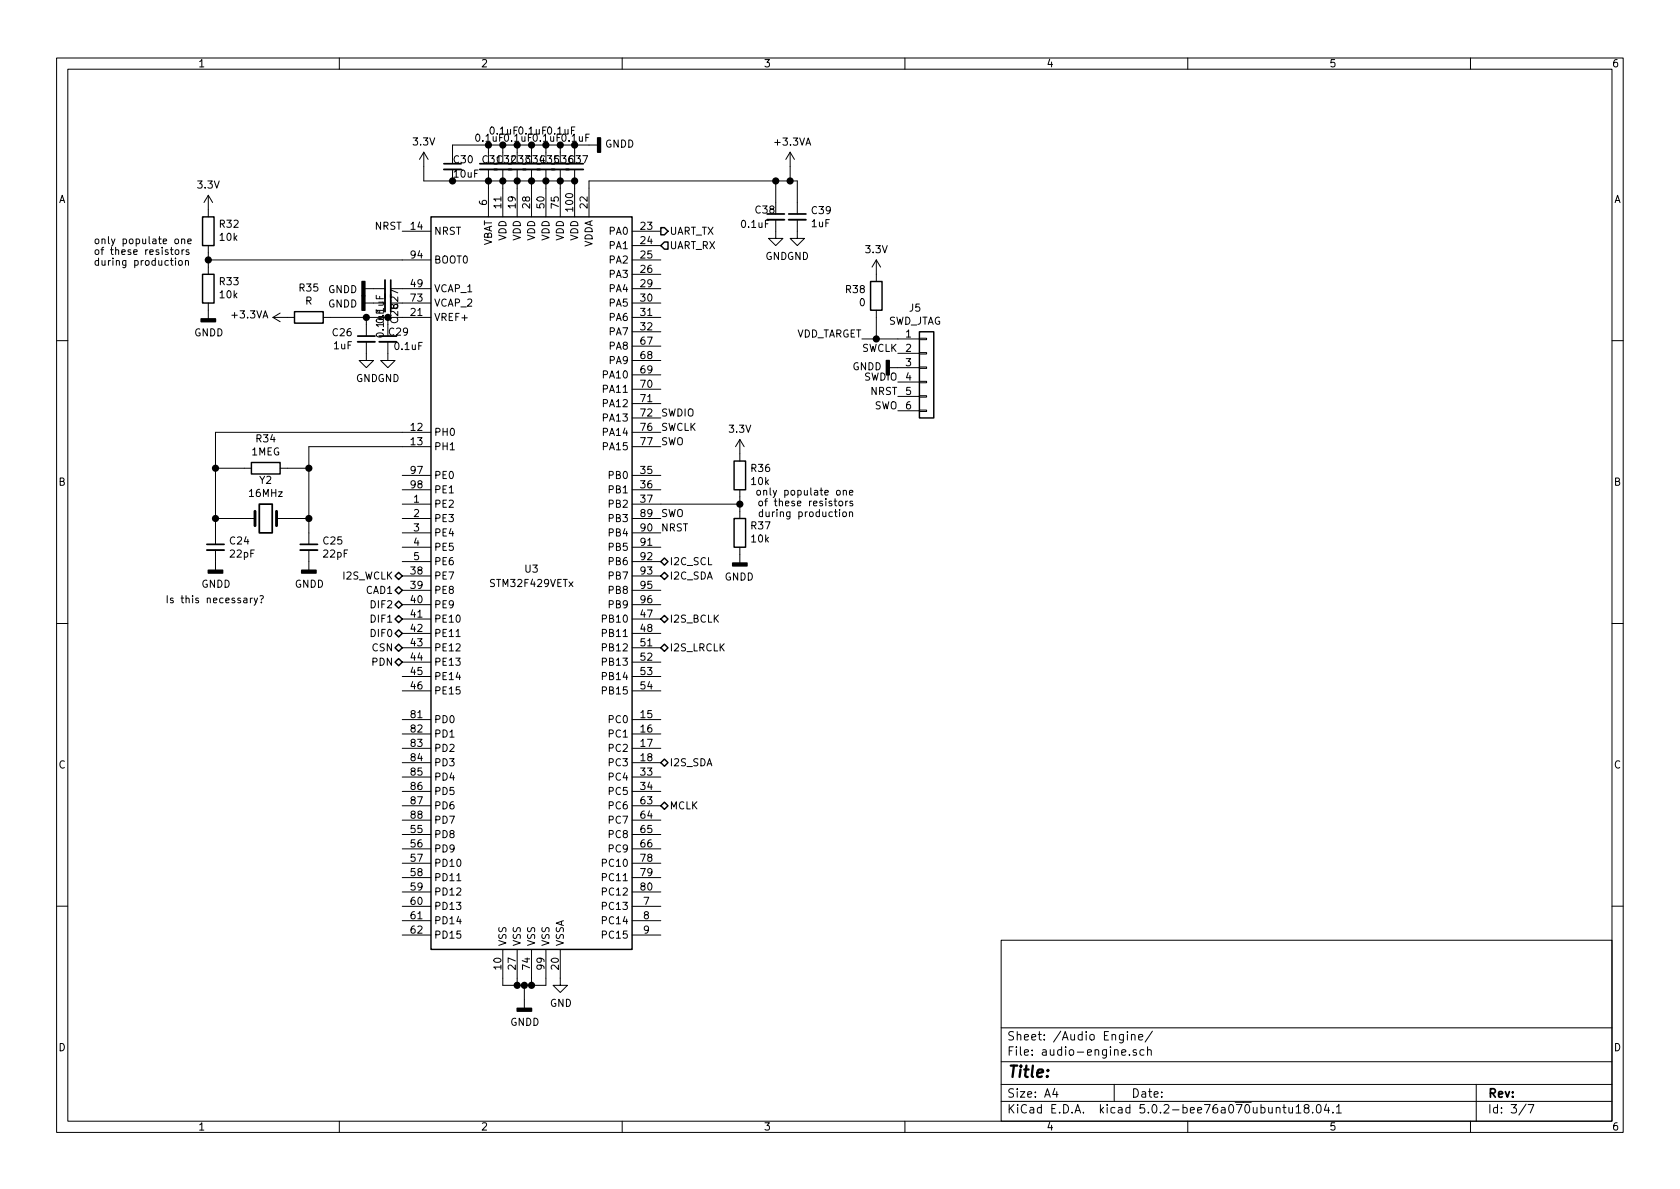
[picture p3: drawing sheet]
<svg xmlns="http://www.w3.org/2000/svg" width="297mm" height="210mm" viewBox="0 0 297 210" stroke-linecap="round" stroke-linejoin="round" font-family="sans-serif">
<g fill="none" stroke="#000" stroke-width=".18">
<path d="M10 10.3h277v189.9h-277zM12 12.2h273v186.1h-273zM60 10.3v1.9M110 10.3v1.9M160 10.3v1.9M210 10.3v1.9M260 10.3v1.9M36.8 34.5l.8 1.3M36.8 34.5l-.7 1.3M36.8 34.5v3.8M74.9 26.9l.8 1.3M74.9 26.9l-.7 1.3"/>
<path d="M74.9 26.9v5.1h26.7M80 29v-3.4h6.4v3.4M86.4 30v8.3M88.9 25.6v3.4M88.9 30v8.3M91.4 25.6v3.4M91.4 30v8.3M94 25.6v3.4M94 30v8.3M96.5 25.6v3.4M96.5 30v8.3M99.1 25.6v3.4"/>
<path d="M99.1 30v8.3M101.6 25.6v3.4M101.6 30v8.3M104.1 25.6h1.6M137.2 38.9v3.3h1.2l-1.2 1.2-1.3-1.2h1.3M137.2 32v5.8M139.7 26.9l-.8 1.3M139.7 26.9v5.1M139.7 26.9l.8 1.3M141 38.9v3.3h1.2l-1.2 1.2-1.3-1.2h1.3M141 37.8v-5.8h-36.9v6.3M30.3 43.7v1.1l.3 .2"/>
<path d="M31 42.3h.3l.2 .1 .1 .5-.2 .1-.3 .1-.1-.1-.1-.5zM31 45.6v.2M31 46.1v.8M31.1 44.2h.3l.2 .1-.1 .7h-.3l-.2-.2zM31.6 46.2l.2-.1 .4 .1v.5l-.1 .2h-.3l-.2-.1zM32.1 42.4l.2-.1h.3l.1 .8M32.1 42.3v.8M32.2 44.2v.8M32.5 44.2l-.3 .2M32.8 46.2l.2-.1h.3v.8M32.8 46.1v.8M33.2 42.7l.6-.1v-.3h-.4l-.2 .1 .1 .6h.5"/>
<path d="M33.4 44.2h-.3l-.2 .1 .1 .2 .4 .1v.4h-.5M36.8 46h39.4M36.8 43.4v5.1M36.8 53.6v2.8M48.3 56.1h3.8M48.3 56.1l1.2 .8M49.5 55.4l-1.2 .7M57.1 56.1h19.1M64.5 51h3.6M64.5 53.6h1.5M64.8 56.1v3.3M66.6 59a.66 .66 0 0 1 .7-.2 .66 .66 0 0 1 .5 .5 .72 .72 0 0 1-1.3-.1z"/>
<path d="M67.7 58.3h.1M67.8 57.4h-1.3l.4 .4M67.8 57.1v.7M68.6 57.4v2M69.1 51h7.1M69.1 53.6h7.1M71.1 40.9h5.1M111.8 46h5M111.8 40.9h5M111.8 43.4h5M111.8 48.5h5M111.8 51h5"/>
<path d="M111.8 53.6h5M111.8 56.1h5M111.8 58.7h5M152.4 59.9h10.2M154.9 46v3.8M154.9 54.9v5M154.9 46l-.7 1.2M154.9 46l.8 1.2M162.6 59.8h1.2v.3h-1.2zM10 60.2h2M64.8 60.4v3.3h1.2l-1.2 1.3-1.3-1.3h1.3M68.6 60.4v3.3h1.2l-1.2 1.3-1.3-1.3h1.3"/>
<path d="M76.2 76.4h-38.1v19.9M76.2 79h-21.6v17.3M111.8 66.3h5M111.8 68.8h5M111.8 71.4h5M111.8 73.9h5M111.8 76.4h5M111.8 79h5M111.8 61.2h5M111.8 63.7h5M130.8 77.7l-.8 1.3M130.8 77.7l.8 1.3"/>
<path d="M130.8 77.7v3.8M157.2 65h5.4M158.7 62.5h3.9M158.7 67.6h3.9M158.7 70.1h3.9M158.7 72.6h3.9M162.6 72.5h1.2v.3h-1.2zM162.6 70h1.2v.2h-1.2zM162.6 67.4h1.2v.3h-1.2zM162.6 64.9h1.2v.2h-1.2zM162.6 62.4h1.2v.2h-1.2zM285 60.2h2"/>
<path d="M38.1 91.7h7M38.1 82.8h6.3M38.1 97.3v3.5M48.9 91.7h5.7M49.5 82.8h5.1M54.6 97.3v3.5M71.1 84.1h5.1M71.1 86.6h5.1M71.1 89.1h5.1M71.1 91.7h5.1M71.1 94.2h5.1M71.1 96.8h5.1"/>
<path d="M71.1 99.3h5.1M111.8 84.1h5M111.8 86.6h5M111.8 89.1h19M111.8 91.7h5M111.8 94.2h5M111.8 96.8h5M111.8 99.3h5M130.8 86.6v5.1M130.8 96.8v2.8M133.9 86.8l.3-.1 .3 .2v.4l-.3 .2h-.3l-.1-.2zM134.3 88.7l.3-.1 .2 .1-.1 .7-.3 .1-.2-.3z"/>
<path d="M134.8 90.6l-.3-.1-.3 .2 .1 .6h.5M134.8 90.1v1.3M135 86.8l.2-.1 .3 .1 .1 .7M135 86.7v.8M135.2 88.6h.5M135.7 88.2l-.3 .2v1.1M150.2 87.1l.6-.1-.1-.2-.3-.1-.2 .2 .1 .6h.4M150.2 90.6l.2-.1 .3 .1v.8M150.2 90.5v.9M150.7 88.7l-.3-.1-.1 .2v.2l.4 .1v.3h-.4M10 110.3h2M44.3 105.8v.8"/>
<path d="M44.6 105.8l-.3 .2M44.9 105.8l.3 .8M45.5 105.8l-.4 1.1-.2 .1M46 105.4l.4-.1 .2 .2-.4 .6M46.2 106.5v.1M71.1 109.5h5.1M71.1 112h5.1M71.1 114.5h5.1M71.1 117.1h5.1M71.1 119.6h5.1M71.1 101.8h5.1M71.1 104.4h5.1"/>
<path d="M71.1 106.9h5.1M80.6 112.6h.8M111.8 109.5h5M111.8 112h5M111.8 114.5h5M111.8 117.1h5M111.8 119.6h5M111.8 101.8h5M111.8 104.4h5M111.8 106.9h5M285 110.3h2M71.1 122.2h5.1"/>
<path d="M71.1 127.2h5.1M71.1 129.8h5.1M71.1 132.3h5.1M71.1 134.9h5.1M71.1 137.4h5.1M71.1 139.9h5.1M111.8 122.2h5M111.8 127.2h5M111.8 129.8h5M111.8 132.3h5M111.8 134.9h5M111.8 137.4h5"/>
<path d="M111.8 139.9h5M71.1 152.6h5.1M71.1 155.2h5.1M71.1 157.7h5.1M71.1 142.5h5.1M71.1 145h5.1M71.1 147.6h5.1M71.1 150.1h5.1M80.8 155.7h.7M111.8 152.6h5M111.8 155.2h5M111.8 157.7h5"/>
<path d="M111.8 142.5h5M111.8 145h5M111.8 147.6h5M111.8 150.1h5M10 160.2h2M71.1 160.3h5.1M71.1 162.8h5.1M71.1 165.3h5.1M88.9 167.9v6.3h7.6v-6.3M91.4 167.9v6.3M92.7 174.2v4.1M94 167.9v6.3"/>
<path d="M99.1 167.9v6.3h1.2l-1.2 1.3-1.3-1.3h1.3M111.8 160.3h5M111.8 162.8h5M111.8 165.3h5M177 166.3h108v32h-108zM285 160.2h2M60 198.3v1.9M110 198.3v1.9M160 198.3v1.9M177 194.8h108M177 191.8h108M177 187.8h108"/>
<path d="M177 181.8h108M186.5 192.5l-.4 1h1M186.8 193v1M197 191.8v3M198.3 186.1l.8-.1-.1-.3-.4-.1-.3 .2 .1 .7h.6M199.3 182.4v.2M199.3 182.9v1M199.7 186.5v.1M200.1 183.1l.2-.2 .3 .1 .1 .9M200.1 182.9v1M200.9 185.7a.37 .37 0 0 0-.6 .1l.1 .2 .5 .2 .1 .1-.2 .3-.5-.1M201.3 183.4l.8-.1-.1-.3-.5-.1-.2 .2 .1 .7h.6"/>
<path d="M202.3 185.7l-.5-.1-.3 .3 .2 .6h.6M202.9 185.7h.1a.37 .37 0 0 1 .6 .1v.8M202.9 185.1v1.5M203.8 182.3l-1.3 2M210 198.3v1.9M226.8 195.8h.6M227 195.3v1.3l.4 .2M227.9 195.8v.9l.4 .1 .2-.1M228.5 195.8v1M229.2 195.8l.4-.5v1.5M229.2 196.8h.8M230.9 196l-.2-.2-.1-.2 .3-.3h.3l.2 .3v.2l-.7 .2a.48 .48 0 0 0 0 .7l.2 .1 .5-.1a.48 .48 0 0 0-.2-.7"/>
<path d="M232.1 196.7v.1M232.9 195.5l.3-.2a.94 .94 0 0 1 0 1.5l-.4-.3-.1-.6zM234.5 195.2l-.3 1.1h.9M234.9 195.8v1M235.7 196.7v.1M236.3 195.8l.4-.5v1.5M236.3 196.8h.9M260 198.3v1.9M261 191.8v6.5M269.8 195.2l-1.2 2M270.2 195.3h1l-.6 1.5"/>
</g>
<g fill="none" stroke="#000" stroke-width=".25">
<path d="M35.8 38.3h2v5.1h-2zM76.2 38.3h35.6v129.6h-35.6zM35.8 48.5h2v5.1h-2zM52.1 55.1h5v2h-5zM116.8 40.3h.7l.6 .6-.6 .6h-.7zM117.5 42.8h.6v1.3h-.6l-.7-.7zM153.9 49.8h2.1v5.1h-2.1zM162.6 58.7h2.5v15.2h-2.5zM44.4 81.8h5.1v2h-5.1zM116.8 99.3l.7-.6 .6 .6-.6 .6zM129.8 81.5h2v5.1h-2zM129.8 91.7h2v5.1h-2z"/>
<path d="M69.8 117.1l.7-.6 .6 .6-.6 .6zM69.8 101.8l.7-.6 .6 .6-.6 .7zM69.8 114.5l.7-.6 .6 .6-.6 .7zM69.8 112l.7-.6 .6 .6-.6 .6zM69.8 109.5l.7-.7 .6 .7-.6 .6zM69.8 106.9l.7-.6 .6 .6-.6 .7zM69.8 104.4l.7-.6 .6 .6-.6 .6zM116.8 109.5l.7-.7 .6 .7-.6 .6zM116.8 114.5l.7-.6 .6 .6-.6 .7zM117.5 101.2l.6 .6-.6 .7-.7-.7zM116.8 134.9l.7-.7 .6 .7-.6 .6zM117.5 141.9l.6 .6-.6 .6-.7-.6z"/>
</g>
<g fill="#000" stroke="#000" stroke-width=".25">
<path d="M105.7 24.4h.5v2.5h-.5zM35.6 56.4h2.5v.5h-2.5zM64 52.3h.5v2.6h-.5zM64 49.8h.5v2.5h-.5zM156.7 63.7h.5v2.6h-.5zM129.5 99.6h2.6v.5h-2.6zM36.8 100.8h2.6v.5h-2.6zM53.3 100.8h2.6v.5h-2.6zM91.4 178.3h2.6v.5h-2.6z"/>
<circle cx="80" cy="32" r=".51"/>
<circle cx="86.4" cy="25.6" r=".51"/>
<circle cx="86.4" cy="32" r=".51"/>
<circle cx="88.9" cy="25.6" r=".51"/>
<circle cx="88.9" cy="32" r=".51"/>
<circle cx="91.4" cy="32" r=".51"/>
<circle cx="91.4" cy="25.6" r=".51"/>
<circle cx="94" cy="32" r=".51"/>
<circle cx="94" cy="25.6" r=".51"/>
<circle cx="96.5" cy="25.6" r=".51"/>
<circle cx="96.5" cy="32" r=".51"/>
<circle cx="99.1" cy="25.6" r=".51"/>
<circle cx="99.1" cy="32" r=".51"/>
<circle cx="101.6" cy="32" r=".51"/>
<circle cx="101.6" cy="25.6" r=".51"/>
<circle cx="137.2" cy="32" r=".51"/>
<circle cx="139.7" cy="32" r=".51"/>
<circle cx="36.8" cy="46" r=".51"/>
<circle cx="64.8" cy="56.1" r=".51"/>
<circle cx="68.6" cy="56.1" r=".51"/>
<circle cx="154.9" cy="59.9" r=".51"/>
<circle cx="38.1" cy="91.7" r=".51"/>
<circle cx="38.1" cy="82.8" r=".51"/>
<circle cx="54.6" cy="91.7" r=".51"/>
<circle cx="54.6" cy="82.8" r=".51"/>
<circle cx="130.8" cy="89.1" r=".51"/>
<circle cx="91.4" cy="174.2" r=".51"/>
<circle cx="92.7" cy="174.2" r=".51"/>
<circle cx="94" cy="174.2" r=".51"/>
</g>
<path d="M78.5 30h3M84.8 30h18.3M135.6 38.9h3.1M139.4 38.9h3.1M68.1 49.5v5.6M63.2 60.4h3.1M67.1 60.4h3M36.6 97.3h3M53.1 97.3h3" fill="none" stroke="#000" stroke-width=".33"/>
<path d="M78.5 29h3M84.8 29h18.3M135.6 37.8h3.1M139.4 37.8h3.1M63.2 59.4h3.1M67.1 59.4h3M69.1 49.5v5.6M36.6 96.3h3M45.8 89.1h2.3v5.1h-2.3zM53.1 96.3h3" fill="none" stroke="#000" stroke-width=".3"/>
<path d="M45.1 90.4v2.6M48.9 90.4v2.6" fill="none" stroke="#000" stroke-width=".51"/>
<text font-size="2.8" x="178" y="190.5">Title:</text>
<g font-size="2.1">
<text x="178" y="184">Sheet: /Audio Engine/</text>
<text x="178" y="186.7">File: audio-engine.sch</text>
<text x="178" y="196.9">KiCad E.D.A. kicad 5.0.2-bee76a070ubuntu18.04.1</text>
<text x="178" y="194.1">Size: A4</text>
<text x="200" y="194.1">Date:</text>
<text x="263" y="194.1">Rev:</text>
<text x="263" y="196.9">Id: 3/7</text>
</g>
<g font-size="1.8">
<text x="35" y="11.9">1</text>
<text x="85" y="11.9">2</text>
<text x="135" y="11.9">3</text>
<text x="185" y="11.9">4</text>
<text x="235" y="11.9">5</text>
<text x="285" y="11.9">6</text>
<text x="86.7" y="23.8">0.1uF 0.1uF 0.1uF</text>
<text x="73.1" y="25.7">3.3V</text>
<text x="80.3" y="28.9">C30</text>
<text x="84.2" y="25.1">0.1uF 0.1uF 0.1uF 0.1uF</text>
<text x="85.4" y="28.9">C31C32C33C34C35C36C37</text>
<text x="107" y="26.1">GNDD</text>
<text x="137.1" y="25.7">+3.3VA</text>
<text x="10.4" y="35.9">A</text>
<text x="35" y="33.3">3.3V</text>
<text x="80.3" y="31.4">10uF</text>
<text x="285.4" y="35.9">A</text>
<text x="38.9" y="40.3">R32</text>
<text x="66.3" y="40.6">NRST</text>
<text x="72.7" y="40.6">14</text>
<text x="76.7" y="41.5">NRST</text>
<text x="86.1" y="36.3" transform="rotate(-90 86.1 36.3)">6</text>
<text x="88.6" y="36.8" transform="rotate(-90 88.6 36.8)">11</text>
<text x="91.2" y="36.8" transform="rotate(-90 91.2 36.8)">19</text>
<text x="93.7" y="36.8" transform="rotate(-90 93.7 36.8)">28</text>
<text x="96.3" y="36.8" transform="rotate(-90 96.3 36.8)">50</text>
<text x="98.8" y="36.8" transform="rotate(-90 98.8 36.8)">75</text>
<text x="101.3" y="37.3" transform="rotate(-90 101.3 37.3)">100</text>
<text x="103.9" y="36.8" transform="rotate(-90 103.9 36.8)">22</text>
<text x="107.8" y="41.5">PA0</text>
<text x="113.3" y="40.6">23</text>
<text x="118.4" y="41.5">UART_TX</text>
<text x="131.2" y="40.3">0.1uF</text>
<text x="133.6" y="37.8">C38</text>
<text x="143.5" y="40.2">1uF</text>
<text x="143.6" y="37.9">C39</text>
<text x="16.5" y="43.2">only populate one</text>
<text x="16.5" y="45.1">of these resistors</text>
<text x="16.5" y="47">during production</text>
<text x="38.9" y="42.6">10k</text>
<text x="72.7" y="45.7">94</text>
<text x="76.7" y="46.6">BOOT0</text>
<text x="87" y="43.7" transform="rotate(-90 87 43.7)">VBAT</text>
<text x="89.5" y="42.6" transform="rotate(-90 89.5 42.6)">VDD</text>
<text x="92.1" y="42.6" transform="rotate(-90 92.1 42.6)">VDD</text>
<text x="94.6" y="42.6" transform="rotate(-90 94.6 42.6)">VDD</text>
<text x="97.2" y="42.6" transform="rotate(-90 97.2 42.6)">VDD</text>
<text x="99.7" y="42.6" transform="rotate(-90 99.7 42.6)">VDD</text>
<text x="102.2" y="42.6" transform="rotate(-90 102.2 42.6)">VDD</text>
<text x="104.8" y="43.9" transform="rotate(-90 104.8 43.9)">VDDA</text>
<text x="107.8" y="44.1">PA1</text>
<text x="107.8" y="46.6">PA2</text>
<text x="113.3" y="43.2">24</text>
<text x="113.3" y="45.7">25</text>
<text x="118.4" y="44.1">UART_RX</text>
<text x="135.3" y="46">GNDGND</text>
<text x="153.1" y="44.8">3.3V</text>
<text x="38.9" y="50.4">R33</text>
<text x="38.9" y="52.8">10k</text>
<text x="53" y="51.6">R35</text>
<text x="54" y="53.9">R</text>
<text x="58" y="51.8">GNDD</text>
<text x="72.7" y="50.8">49</text>
<text x="72.7" y="53.3">73</text>
<text x="76.7" y="51.7">VCAP_1</text>
<text x="107.8" y="49.1">PA3</text>
<text x="107.8" y="51.7">PA4</text>
<text x="113.3" y="48.3">26</text>
<text x="113.3" y="50.8">29</text>
<text x="113.3" y="53.3">30</text>
<text x="149.6" y="51.8">R38</text>
<text x="34.3" y="59.5">GNDD</text>
<text x="41.1" y="56.3">+3.3VA</text>
<text x="58" y="54.4">GNDD</text>
<text x="58.9" y="59.5">C26</text>
<text x="67.9" y="57" transform="rotate(-90 67.9 57)">0.1uF</text>
<text x="68.8" y="59.4">C29</text>
<text x="70.4" y="57.1" transform="rotate(-90 70.4 57.1)">C28C27</text>
<text x="72.7" y="55.9">21</text>
<text x="76.7" y="54.2">VCAP_2</text>
<text x="76.7" y="56.8">VREF+</text>
<text x="107.8" y="54.2">PA5</text>
<text x="107.8" y="56.8">PA6</text>
<text x="107.8" y="59.3">PA7</text>
<text x="113.3" y="55.9">31</text>
<text x="113.3" y="58.4">32</text>
<text x="140.4" y="59.7">VDD_TARGET</text>
<text x="152" y="54.1">0</text>
<text x="156.9" y="57.4">SWD_JTAG</text>
<text x="160.2" y="59.7">1</text>
<text x="160.8" y="55.1">J5</text>
<text x="59.1" y="61.8">1uF</text>
<text x="69.9" y="61.9">0.1uF</text>
<text x="107.8" y="61.8">PA8</text>
<text x="107.8" y="64.4">PA9</text>
<text x="113.3" y="61">67</text>
<text x="113.3" y="63.5">68</text>
<text x="150.7" y="65.5">GNDD</text>
<text x="152.3" y="62.2">SWCLK</text>
<text x="160.2" y="62.2">2</text>
<text x="160.2" y="64.8">3</text>
<text x="62.9" y="67.6">GNDGND</text>
<text x="106.8" y="66.9">PA10</text>
<text x="106.8" y="69.5">PA11</text>
<text x="113.3" y="66">69</text>
<text x="113.3" y="68.6">70</text>
<text x="113.3" y="71.1">71</text>
<text x="152.8" y="67.3">SWDIO</text>
<text x="153.9" y="69.8">NRST</text>
<text x="160.2" y="67.3">4</text>
<text x="160.2" y="69.8">5</text>
<text x="72.7" y="76.2">12</text>
<text x="76.7" y="77.1">PH0</text>
<text x="106.8" y="72">PA12</text>
<text x="106.8" y="74.5">PA13</text>
<text x="106.8" y="77.1">PA14</text>
<text x="113.3" y="73.7">72</text>
<text x="113.3" y="76.2">76</text>
<text x="116.8" y="73.7">SWDIO</text>
<text x="116.8" y="76.2">SWCLK</text>
<text x="129" y="76.5">3.3V</text>
<text x="154.5" y="72.4">SWO</text>
<text x="160.2" y="72.4">6</text>
<text x="44.5" y="80.5">1MEG</text>
<text x="45.4" y="78.2">R34</text>
<text x="72.7" y="83.8">97</text>
<text x="72.7" y="78.7">13</text>
<text x="76.7" y="79.6">PH1</text>
<text x="106.8" y="79.6">PA15</text>
<text x="113.3" y="78.7">77</text>
<text x="113.3" y="83.8">35</text>
<text x="116.8" y="78.7">SWO</text>
<text x="132.9" y="83.5">R36</text>
<text x="10.4" y="85.9">B</text>
<text x="44.2" y="87.9">16MHz</text>
<text x="45.9" y="85.6">Y2</text>
<text x="72.7" y="86.4">98</text>
<text x="73.2" y="88.9">1</text>
<text x="76.7" y="84.7">PE0</text>
<text x="76.7" y="87.2">PE1</text>
<text x="76.7" y="89.8">PE2</text>
<text x="107.8" y="84.7">PB0</text>
<text x="107.8" y="87.2">PB1</text>
<text x="107.8" y="89.8">PB2</text>
<text x="113.3" y="86.4">36</text>
<text x="113.3" y="88.9">37</text>
<text x="132.9" y="85.8">10k</text>
<text x="136" y="87.6">only populate one</text>
<text x="136.4" y="89.5">of these resistors</text>
<text x="285.4" y="85.9">B</text>
<text x="73.2" y="91.4">2</text>
<text x="73.2" y="94">3</text>
<text x="76.7" y="92.3">PE3</text>
<text x="76.7" y="94.9">PE4</text>
<text x="107.8" y="92.3">PB3</text>
<text x="107.8" y="94.9">PB4</text>
<text x="113.3" y="91.4">89</text>
<text x="113.3" y="94">90</text>
<text x="116.8" y="91.4">SWO</text>
<text x="116.8" y="94">NRST</text>
<text x="132.9" y="93.6">R37</text>
<text x="132.9" y="95.9">10k</text>
<text x="135.9" y="91.4">during production</text>
<text x="40.7" y="96.3">C24</text>
<text x="40.8" y="98.6">22pF</text>
<text x="57.2" y="96.3">C25</text>
<text x="57.3" y="98.6">22pF</text>
<text x="72.7" y="101.6">38</text>
<text x="73.2" y="96.5">4</text>
<text x="73.2" y="99.1">5</text>
<text x="76.7" y="97.4">PE5</text>
<text x="76.7" y="99.9">PE6</text>
<text x="92.9" y="101.3">U3</text>
<text x="107.8" y="97.4">PB5</text>
<text x="107.8" y="99.9">PB6</text>
<text x="113.3" y="96.5">91</text>
<text x="113.3" y="99.1">92</text>
<text x="113.3" y="101.6">93</text>
<text x="118.4" y="99.9">I2C_SCL</text>
<text x="29.2" y="106.7">Is this necessary?</text>
<text x="35.6" y="103.9">GNDD</text>
<text x="52.1" y="103.9">GNDD</text>
<text x="60.7" y="102.5">I2S_WCLK</text>
<text x="64.8" y="105">CAD1</text>
<text x="65.8" y="107.6">DIF2</text>
<text x="72.7" y="104.1">39</text>
<text x="72.7" y="106.7">40</text>
<text x="76.7" y="102.5">PE7</text>
<text x="76.7" y="105">PE8</text>
<text x="76.7" y="107.6">PE9</text>
<text x="86.9" y="103.8">STM32F429VETx</text>
<text x="107.8" y="102.5">PB7</text>
<text x="107.8" y="105">PB8</text>
<text x="107.8" y="107.6">PB9</text>
<text x="113.3" y="104.1">95</text>
<text x="113.3" y="106.7">96</text>
<text x="118.4" y="102.5">I2C_SDA</text>
<text x="128.1" y="102.7">GNDD</text>
<text x="65.8" y="112.6">DIF0</text>
<text x="65.8" y="110.1">DIF1</text>
<text x="72.7" y="109.2">41</text>
<text x="72.7" y="111.8">42</text>
<text x="76.7" y="110.1">PE10</text>
<text x="76.7" y="112.6">PE11</text>
<text x="106.8" y="110.1">PB10</text>
<text x="106.8" y="112.6">PB11</text>
<text x="113.3" y="109.2">47</text>
<text x="113.3" y="111.8">48</text>
<text x="118.4" y="110.1">I2S_BCLK</text>
<text x="65.9" y="117.7">PDN</text>
<text x="65.9" y="115.2">CSN</text>
<text x="72.7" y="114.3">43</text>
<text x="72.7" y="116.8">44</text>
<text x="72.7" y="119.4">45</text>
<text x="76.7" y="115.2">PE12</text>
<text x="76.7" y="117.7">PE13</text>
<text x="106.8" y="115.2">PB12</text>
<text x="106.8" y="117.7">PB13</text>
<text x="113.3" y="114.3">51</text>
<text x="113.3" y="116.8">52</text>
<text x="113.3" y="119.4">53</text>
<text x="118.4" y="115.2">I2S_LRCLK</text>
<text x="72.7" y="121.9">46</text>
<text x="76.7" y="120.3">PE14</text>
<text x="76.7" y="122.8">PE15</text>
<text x="106.8" y="120.3">PB14</text>
<text x="106.8" y="122.8">PB15</text>
<text x="113.3" y="121.9">54</text>
<text x="72.7" y="127">81</text>
<text x="72.7" y="129.5">82</text>
<text x="76.7" y="127.9">PD0</text>
<text x="76.7" y="130.4">PD1</text>
<text x="107.8" y="127.9">PC0</text>
<text x="107.8" y="130.4">PC1</text>
<text x="113.3" y="127">15</text>
<text x="113.3" y="129.5">16</text>
<text x="10.4" y="135.9">C</text>
<text x="72.7" y="132.1">83</text>
<text x="72.7" y="134.6">84</text>
<text x="72.7" y="137.2">85</text>
<text x="76.7" y="133">PD2</text>
<text x="76.7" y="135.5">PD3</text>
<text x="107.8" y="133">PC2</text>
<text x="107.8" y="135.5">PC3</text>
<text x="113.3" y="132.1">17</text>
<text x="113.3" y="134.6">18</text>
<text x="113.3" y="137.2">33</text>
<text x="118.4" y="135.5">I2S_SDA</text>
<text x="285.4" y="135.9">C</text>
<text x="72.7" y="139.7">86</text>
<text x="72.7" y="142.2">87</text>
<text x="76.7" y="138">PD4</text>
<text x="76.7" y="140.6">PD5</text>
<text x="76.7" y="143.1">PD6</text>
<text x="107.8" y="138">PC4</text>
<text x="107.8" y="140.6">PC5</text>
<text x="107.8" y="143.1">PC6</text>
<text x="113.3" y="139.7">34</text>
<text x="113.3" y="142.2">63</text>
<text x="118.4" y="143.1">MCLK</text>
<text x="72.7" y="144.8">88</text>
<text x="72.7" y="147.3">55</text>
<text x="72.7" y="149.9">56</text>
<text x="76.7" y="145.7">PD7</text>
<text x="76.7" y="148.2">PD8</text>
<text x="107.8" y="145.7">PC7</text>
<text x="107.8" y="148.2">PC8</text>
<text x="113.3" y="144.8">64</text>
<text x="113.3" y="147.3">65</text>
<text x="113.3" y="149.9">66</text>
<text x="72.7" y="152.4">57</text>
<text x="72.7" y="154.9">58</text>
<text x="76.7" y="153.3">PD10</text>
<text x="76.7" y="155.8">PD11</text>
<text x="76.7" y="150.7">PD9</text>
<text x="106.8" y="153.3">PC10</text>
<text x="106.8" y="155.8">PC11</text>
<text x="107.8" y="150.7">PC9</text>
<text x="113.3" y="152.4">78</text>
<text x="113.3" y="154.9">79</text>
<text x="72.7" y="157.5">59</text>
<text x="72.7" y="160">60</text>
<text x="76.7" y="158.4">PD12</text>
<text x="76.7" y="160.9">PD13</text>
<text x="106.8" y="158.4">PC12</text>
<text x="106.8" y="160.9">PC13</text>
<text x="113.3" y="157.5">80</text>
<text x="113.8" y="160">7</text>
<text x="72.7" y="162.6">61</text>
<text x="72.7" y="165.1">62</text>
<text x="76.7" y="163.4">PD14</text>
<text x="76.7" y="166">PD15</text>
<text x="89.5" y="167.4" transform="rotate(-90 89.5 167.4)">VSS</text>
<text x="92.1" y="167.4" transform="rotate(-90 92.1 167.4)">VSS</text>
<text x="94.6" y="167.4" transform="rotate(-90 94.6 167.4)">VSS</text>
<text x="97.2" y="167.4" transform="rotate(-90 97.2 167.4)">VSS</text>
<text x="99.7" y="167.4" transform="rotate(-90 99.7 167.4)">VSSA</text>
<text x="106.8" y="163.4">PC14</text>
<text x="106.8" y="166">PC15</text>
<text x="113.8" y="162.6">8</text>
<text x="113.8" y="165.1">9</text>
<text x="88.6" y="171.4" transform="rotate(-90 88.6 171.4)">10</text>
<text x="91.2" y="171.4" transform="rotate(-90 91.2 171.4)">27</text>
<text x="93.7" y="171.4" transform="rotate(-90 93.7 171.4)">74</text>
<text x="96.3" y="171.4" transform="rotate(-90 96.3 171.4)">99</text>
<text x="98.8" y="171.4" transform="rotate(-90 98.8 171.4)">20</text>
<text x="97.2" y="178">GND</text>
<text x="10.4" y="185.9">D</text>
<text x="90.2" y="181.4">GNDD</text>
<text x="285.4" y="185.9">D</text>
<text x="35" y="199.9">1</text>
<text x="85" y="199.9">2</text>
<text x="135" y="199.9">3</text>
<text x="185" y="199.9">4</text>
<text x="235" y="199.9">5</text>
<text x="285" y="199.9">6</text>
</g>
</svg>
